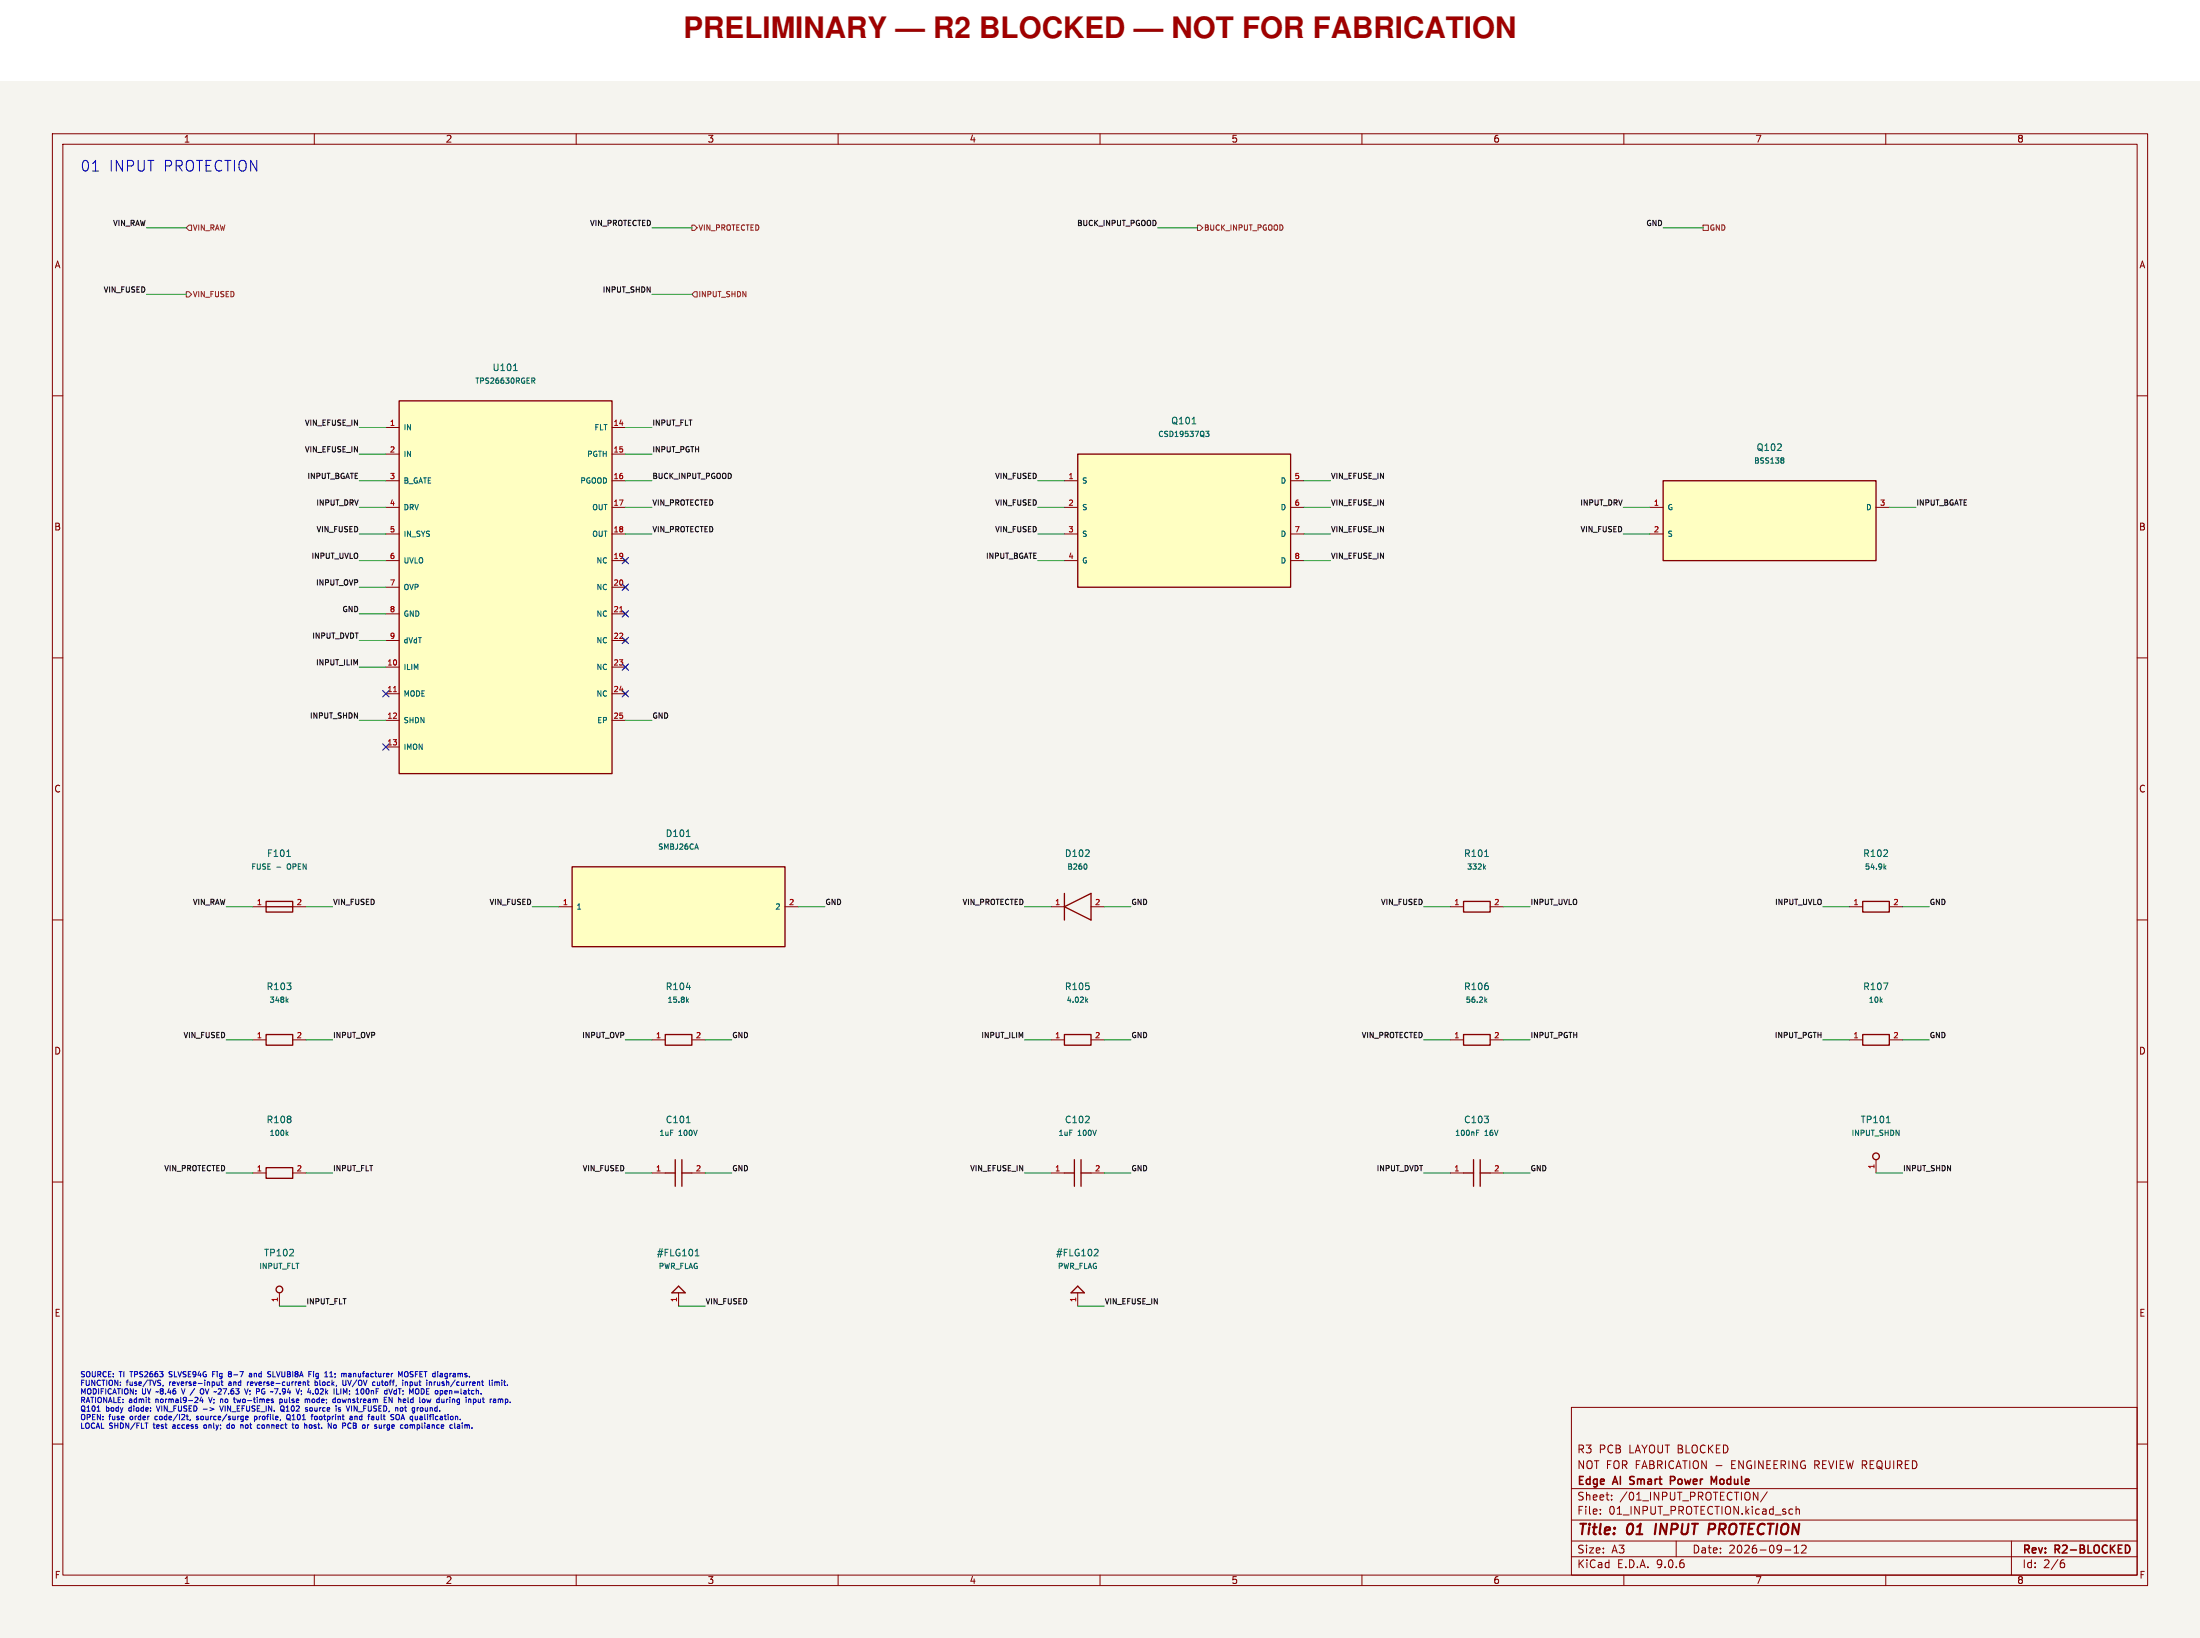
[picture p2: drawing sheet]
<svg xmlns="http://www.w3.org/2000/svg" width="420mm" height="313mm" viewBox="0 0 420 313" stroke-linecap="round" stroke-linejoin="round" font-family="sans-serif">
<path d="M0 15.5h420v297h-420z" fill="#f5f4ef" stroke="#f5f4ef" stroke-width=".19"/>
<g fill="none" stroke="#840000" stroke-width=".19">
<path d="M10 25.5h400v277h-400zM12 27.5h396v273h-396zM60 25.5v2M110 25.5v2M160 25.5v2M210 25.5v2M260 25.5v2M310 25.5v2M360 25.5v2M10 75.5h2M408 75.5h2M10 125.5h2"/>
<path d="M408 125.5h2M10 175.5h2M200.7 173h2.5M208.3 173h2.5M276.9 173h2.5M284.5 173h2.5M408 175.5h2M48.3 198.4h2.5M55.9 198.4h2.5M200.7 198.4h2.5M208.3 198.4h2.5M276.9 198.4h2.5"/>
<path d="M284.5 198.4h2.5M10 225.5h2M200.7 223.8h2.5M208.3 223.8h2.5M276.9 223.8h2.5M284.5 223.8h2.5M408 225.5h2M53.3 246.7v2.5M10 275.5h2M300 268.5h108v32h-108zM408 275.5h2M300 297h108"/>
<path d="M300 294h108M300 290h108M300 284h108M305.5 288.8v.1M305.5 288v.1M307.7 286.1v.1M307.7 285.3v.1M320 294v3M337.4 284.6l-1.3 2M340.7 295.7h1.2M342.1 287.9l.1 .1M342.2 288.8l-.1 .1"/>
<path d="M342.5 296.3h.9M342.5 295.2l.4-.4v1.5M342.9 287.4v1.5M342.9 288.1l.2-.2 .3 .1 .1 .9M343.9 295l.6-.2 .2 .2 .1 .2-.9 1.1h.9M384 294v6.5M393.6 298.2l.4 .1 .2 .2-.1 .5-.5 .1M394 297.6l-.4 .1M60 300.5v2M110 300.5v2M160 300.5v2M210 300.5v2"/>
<path d="M260 300.5v2M310 300.5v2M360 300.5v2"/>
</g>
<path d="M316.2 290.7l-.3 2M326.3 290.7h.8M327.2 291.7l-1 .1" fill="none" stroke="#840000" stroke-width=".4"/>
<path d="M311.1 283.1l.2 .1M311.2 281.8v.5M319.6 281.8l-.7-.1v1.5M319.6 282.4l-.7 .1M326.7 281.7l.5 1.1 .5-1.1v1.5" fill="none" stroke="#840000" stroke-width=".3"/>
<g fill="none" stroke="#840000" stroke-width=".25">
<path d="M203.2 173l5.1-2.5v5zM203.2 170.5v5M279.4 172h5.1v2h-5.1zM50.8 197.4h5.1v2h-5.1zM203.2 197.4h5.1v2h-5.1zM279.4 197.4h5.1v2h-5.1zM203.2 223.8h1.9M205.1 221.3v5M206.4 223.8h1.9M206.4 221.3v5M279.4 223.8h1.9M281.3 221.3v5"/>
<path d="M282.6 223.8h1.9M282.6 221.3v5"/>
<circle cx="53.3" cy="246" r=".63"/>
</g>
<path d="M207.4 164.9l.1 .3-.1 .6M283.3 165.5l.3 .3M283.4 163.4h.7M283.6 165.2l-.4 .4M54.7 190.9l.3 .3M55 190.6l-.4 .4M207.4 190.9l.3 .3M207.7 190.6l-.4 .4M283.6 190.9l.3 .3M283.9 190.6l-.4 .4M281.9 216.1h.3M281.9 215.6h.5" fill="none" stroke="#006464" stroke-width=".19"/>
<path d="M205.7 86.6h40.7v25.4h-40.7z" fill="#ffffc2"/>
<path d="M205.7 86.6h40.7v25.4h-40.7z" fill="none" stroke="#840000" stroke-width=".25"/>
<path d="M203.2 91.7h2.5M203.2 96.8h2.5M246.4 91.7h2.5M246.4 96.8h2.5M203.2 101.9h2.5M203.2 107h2.5M246.4 101.9h2.5M246.4 107h2.5" fill="none" stroke="#840000" stroke-width=".19"/>
<path d="M227.6 80.9h.7M230.2 82.3h.6l-.3 .4 .3 .1v.4h-.6" fill="none" stroke="#006464" stroke-width=".19"/>
<path d="M109.2 165.4h40.7v15.2h-40.7z" fill="#ffffc2"/>
<path d="M50.8 172h5.1v2h-5.1zM50.8 173h5.1M109.2 165.4h40.7v15.2h-40.7z" fill="none" stroke="#840000" stroke-width=".25"/>
<path d="M48.3 173h2.5M55.9 173h2.5M106.7 173h2.5M149.9 173h2.5" fill="none" stroke="#840000" stroke-width=".19"/>
<path d="M131 159.6h.7M54.7 163.4h.8" fill="none" stroke="#006464" stroke-width=".19"/>
<path d="M76.2 76.5h40.6v71.1h-40.6z" fill="#ffffc2"/>
<path d="M76.2 76.5h40.6v71.1h-40.6zM355.6 172h5.1v2h-5.1zM355.6 197.4h5.1v2h-5.1zM204.5 246.7l1.2-1.3 1.3 1.3z" fill="none" stroke="#840000" stroke-width=".25"/>
<g fill="none" stroke="#840000" stroke-width=".19">
<path d="M73.7 81.6h2.5M73.7 86.6h2.5M73.7 91.7h2.5M73.7 96.8h2.5M116.8 81.6h2.6M116.8 86.6h2.6M116.8 91.7h2.6M116.8 96.8h2.6M73.7 101.9h2.5M73.7 107h2.5M73.7 112h2.5M73.7 117.1h2.5"/>
<path d="M116.8 101.9h2.6M116.8 107h2.6M116.8 112h2.6M116.8 117.1h2.6M119 106.6l.8 .7M119 111.7l.8 .7M119 116.7l.8 .8M119.8 106.6l-.8 .7M119.8 111.7l-.8 .7M119.8 116.7l-.8 .8M73.7 122.2h2.5M73.7 127.3h2.5"/>
<path d="M73.7 132.4h2.5M73.7 137.4h2.5M116.8 122.2h2.6M116.8 127.3h2.6M116.8 132.4h2.6M116.8 137.4h2.6M119 121.8l.8 .8M119 126.9l.8 .8M119 132l.8 .7M119.8 121.8l-.8 .8M119.8 126.9l-.8 .8M119.8 132l-.8 .7"/>
<path d="M73.7 142.5h2.5M353.1 173h2.5M360.7 173h2.5M353.1 198.4h2.5M360.7 198.4h2.5M205.7 246.7v2.5"/>
</g>
<path d="M118.3 116.7h.6M75.1 132h.6" fill="none" stroke="#a90000" stroke-width=".19"/>
<path d="M98 70.7h.8M101.5 72.1h.4l.2 .2-.1 .3-.5 .1M101.8 72.7l.3 .4M359.8 165.5l.3 .3M360.1 165.2l-.4 .4M359.6 187.6h.8l-.5 1.2M209.4 238.4l.2 .2v.3l-.7 .7h.7" fill="none" stroke="#006464" stroke-width=".19"/>
<path d="M317.5 91.7h40.6v15.3h-40.6z" fill="#ffffc2"/>
<g fill="none" stroke="#840000" stroke-width=".25">
<path d="M317.5 91.7h40.6v15.3h-40.6zM127 197.4h5.1v2h-5.1zM50.8 222.8h5.1v2h-5.1zM127 223.8h1.9M128.9 221.3v5M130.2 223.8h1.9M130.2 221.3v5M128.3 246.7l1.2-1.3 1.3 1.3z"/>
<circle cx="358.1" cy="220.6" r=".63"/>
</g>
<path d="M315 96.8h2.5M358.1 96.8h2.6M315 101.9h2.5M124.5 198.4h2.5M132.1 198.4h2.5M48.3 223.8h2.5M55.9 223.8h2.5M124.5 223.8h2.5M132.1 223.8h2.5M358.1 221.3v2.5M129.5 246.7v2.5" fill="none" stroke="#840000" stroke-width=".19"/>
<path d="M340.4 87.4l.2 .2-.2 .2 .2 .4-.2 .2M131 188.4h.8M131.2 190.9l.3 .3M131.5 190.6l-.4 .4M54.7 216.3l.3 .3M55 216l-.4 .4M131 214.2h.7M360.1 214.2h.7M132.7 239.6h.7M132.8 238.7l.3-.3v1.2" fill="none" stroke="#006464" stroke-width=".19"/>
<path d="M35.6 55.7h.5l.5 .5-.5 .5h-.5zM36.1 43h.5v1h-.5l-.5-.5zM132.1 43h.5l.5 .5-.5 .5h-.5zM132.6 55.7h.5v1h-.5l-.5-.5zM228.6 43h.5l.5 .5-.5 .5h-.5zM325.1 43h1v1h-1z" fill="none" stroke="#725600" stroke-width=".19"/>
<g fill="none" stroke="#009600" stroke-width=".19">
<path d="M27.9 43.5h7.7M27.9 56.2h7.7M124.5 43.5h7.6M124.5 56.2h7.6M221 43.5h7.6M317.5 43.5h7.6M68.6 86.6h5.1M68.6 91.7h5.1M68.6 81.6h5.1M68.6 96.8h5.1M119.4 86.6h5.1M119.4 91.7h5.1"/>
<path d="M119.4 81.6h5.1M119.4 96.8h5.1M198.1 91.7h5.1M198.1 96.8h5.1M248.9 91.7h5.1M248.9 96.8h5.1M309.9 96.8h5.1M360.7 96.8h5.1M68.6 107h5.1M68.6 101.9h5.1M68.6 117.1h5.1M68.6 112h5.1"/>
<path d="M119.4 101.9h5.1M198.1 107h5.1M198.1 101.9h5.1M248.9 107h5.1M248.9 101.9h5.1M309.9 101.9h5.1M68.6 137.4h5.1M68.6 122.2h5.1M68.6 127.3h5.1M119.4 137.4h5.1M43.2 173h5.1M58.4 173h5.1"/>
<path d="M101.6 173h5.1M152.4 173h5.1M195.6 173h5.1M210.8 173h5.1M271.8 173h5.1M287 173h5.1M348 173h5.1M363.2 173h5.1M43.2 198.4h5.1M58.4 198.4h5.1M119.4 198.4h5.1M134.6 198.4h5.1"/>
<path d="M195.6 198.4h5.1M210.8 198.4h5.1M271.8 198.4h5.1M287 198.4h5.1M348 198.4h5.1M363.2 198.4h5.1M43.2 223.8h5.1M58.4 223.8h5.1M119.4 223.8h5.1M134.6 223.8h5.1M195.6 223.8h5.1M210.8 223.8h5.1"/>
<path d="M271.8 223.8h5.1M287 223.8h5.1M358.1 223.8h5.1M53.3 249.2h5.1M129.5 249.2h5.1M205.7 249.2h5.1"/>
</g>
<g fill="none" stroke="#000084" stroke-width=".19">
<path d="M118.8 106.4l1.2 1.2M118.8 111.4l1.2 1.3M118.8 116.5l1.2 1.2M120 106.4l-1.2 1.2M120 111.4l-1.2 1.3M120 116.5l-1.2 1.2M73.1 131.8l1.2 1.2M74.3 131.8l-1.2 1.2M118.8 131.8l1.2 1.2M118.8 121.6l1.2 1.2M118.8 126.7l1.2 1.2M120 131.8l-1.2 1.2"/>
<path d="M120 121.6l-1.2 1.2M120 126.7l-1.2 1.2M73.1 141.9l1.2 1.2M74.3 141.9l-1.2 1.2"/>
</g>
<g fill="none" stroke="#0000c2" stroke-width=".19">
<path d="M17.7 32.6h1.1M18.5 269.3h.6M28.3 266.9h.3M28.5 267.6h.1M29.6 270.3v.5M29.9 268.2l.3 1.1M31.2 264.3l-.1 .2M32.3 262.7h.1M32.3 261.8v.3M33 272.2v.3M34.6 265l.4 1M35.8 270.8l.2 .1"/>
<path d="M36.3 270.8l-.1 .2M37.5 270.8l.3 .1M37.5 270.3v.2h.3M37.8 266.9l-.6 .7h.6M38.2 265.3l.2 .6 .3 .1 .2-.2M38.4 266.6l-.2 .7h.6M38.7 266.9v.7M38.8 268.9h.8M38.9 272l.1 .4 .2 .1M39.8 266.6l.4 1M40.6 262.2h.3M41.1 261.7h-.5v1"/>
<path d="M41.4 263.7l.1 .6 .4-.1M41.9 263.7v.6M41.9 268.2l.4 1.1 .3-1.1M42.3 263.3v.9l.3 .1M42.4 266.9l-.3 .1M43.3 272l.1 .5h.4M43.6 261.8l.4-.1 .2 .2M43.6 262l.2 .1M43.7 264v.3M43.8 262.1h.2M43.8 262.1l-.2 .1M43.8 271.5v1"/>
<path d="M44 262.1l.2 .2M44.2 261.9l-.2 .2M44.2 262.5l-.2 .2-.4-.1M44.6 266.9h.3M44.7 266.6v.9M44.8 267.6h.1M46.4 272v.5M46.7 265l.3 1 .4-1M46.9 270.3v.5h.4M47.2 263.7v.6M47.3 270.3l.1 .2h-.5M47.5 263.7l-.3 .2"/>
<path d="M47.6 262.1h.4v.6M47.7 265.4h.1M47.8 265.9l-.1 .2M48 262.3l-.4 .2 .1 .2h.3M48.6 270.2v1M49 270.3v.5h-.4M49.6 272.5h-.1M50 265.7l.4 .3M50 272v.3l.2 .2M51.5 262.2l.2 .2-.2 .3M51.5 261.7h.2M52.1 267.3l.1 .1-.1 .2"/>
<path d="M52.1 266.9l.1 .1M52.1 261.7v1h.5M53.4 267l.3-.1 .2 .2-.1 .5h-.4M53.4 266.9v1.1M53.8 268.2l.4 .2M53.9 269l.4 .3M54.2 268.6v.5l-.4 .2M54.7 270.2l.1 .5 .2 .2 .4-.2v-.5M54.9 270.6l.5 .4M55.9 272.5h.2M56.6 271.8l-.2 .2v.3l.2 .2 .3-.2v-.3l-.1-.2M57.9 263.7h.4v.6"/>
<path d="M58.6 268.9l.1 .2-.1 .2M58.6 268.6h.1M58.6 263.7h.4M58.7 267.1v.5M58.8 263.3v.9l.2 .1M59.1 267.1v.5M59.2 271.8l-.1 .1M59.3 268.6l-.2 .2v.3l.4 .2M59.4 270.2h.4M59.4 271.8l.2 .2v.3l-.2 .2h-.3M59.9 261.7v.1M59.9 262v.7"/>
<path d="M60.1 263.3v1M60.3 262.1v.5M60.4 263.7h-.3M60.5 270.3l-.3-.1-.2 .2 .1 .4h.4M60.5 265l.2 .1M60.6 263.9l-.1 .4h-.4M60.8 265.4l-.1 .4-.2 .2M62.9 262.7h.6M63 261.9l.2-.2v1M63.7 272v.3l.2 .2 .3-.1v-.4M63.9 266.9l.1 .1M64 266.6v1"/>
<path d="M64 267.6h-.1M64.2 268.2v.1M64.9 267l-.3-.1-.2 .2 .1 .5h.4M65 268.6h-.3l-.1 .1v.2l.4 .1v.2h-.4M65.5 263.3v.9l.2 .1 .3-.1v-.9M66.2 265l-.3 .7-.3-.7v1M66.6 262.1h.4v.6M66.8 270.3h.4l.1 .6M67 262.3l-.5 .2 .2 .2h.3M67.3 270.5l-.5 .1 .1 .3 .4-.1M67.4 272h.4M67.6 269.3v-1.1l.6 1.1"/>
<path d="M67.7 270.2v.7M67.8 271.5h-.4v1h.4M70.4 265.2l-.1 .7-.1 .1-.2-.1M71.4 270.4v.5M71.4 270.8l-.1 .1M71.4 270.5h-.1M71.5 263.7h.1M71.6 264.3h-.1M72 263.7v.5l.2 .1M73.3 267.6h.5M73.3 267.1h.4M73.9 272.8l.3 .1"/>
<path d="M74.1 271.8l-.2 .2v.3l.2 .2M74.8 266.6v1l-.5-1v1M75.6 270.2v.5l.2 .2 .4-.2 .1-.5M75.7 265.9l-.3 .1M75.7 265v1M76.1 261.7l.3 .7 .4-.7v1M76.9 268.7v.5M76.9 263.3v.1M76.9 263.7v.6M77.2 268.6h.4M77.4 261.7h.3l.1 .1 .1 .6-.2 .3-.4-.1-.1-.6zM77.4 263.8l.4-.1v.6"/>
<path d="M77.4 263.7v.6M77.9 266.6v1M78.7 272v.5M79.2 272v.5M80.8 268.8l-.2-.2-.4 .2 .1 .4 .3 .1 .2-.2M81 265.5l-.2 .4M81.5 266.9l.2 .7 .2-.5 .2 .5 .2-.7M82.4 263.8v.5M82.9 263.7v.6M85.3 266.9v.7M87.3 272.4l.1 .1h.4M87.8 272v.5"/>
<path d="M87.8 272.1l-.5 .2M88.3 271.8v.7M88.7 271.8v.7M88.9 271.8h.1M90.9 267.1l-.1 .5h-.4M91.3 266.9v.6l.3 .1M93.4 263.3v.9l.2 .1M94 263.3v.1M94 263.7v.6M94.4 263.8l.3-.1 .2 .1M94.4 263.7v.6M94.9 263.8v.5"/>
<path d="M95.3 263.7h-.3l-.1 .1M95.4 266.9l.2 .2M95.6 267.1l.1-.2 .2 .1 .1 .6M95.6 267.1v.5"/>
</g>
<text font-size="5.6" fill="#a00000" x="130.5" y="7.2">PRELIMINARY — R2 BLOCKED — NOT FOR FABRICATION</text>
<g font-size="2.8" fill="#0000c2">
<text x="15.2" y="33">01</text>
<text x="20.7" y="33">INPUT PROTECTION</text>
</g>
<g font-size="2.8" fill="#840000">
<text x="301" y="293.4">Title:</text>
<text x="310.6" y="293.4">01</text>
<text x="316.8" y="293.4">INPUT</text>
<text x="327.8" y="293.4">PROTECTION</text>
</g>
<g font-size="2.1" fill="#840000">
<text x="301" y="280.5">NOT FOR FABRICATION -</text>
<text x="301" y="277.5">R3</text>
<text x="305.2" y="277.5">PCB</text>
<text x="311" y="277.5">LAYOUT BLOCKED</text>
<text x="330.8" y="280.5">ENGINEERING REVIEW REQUIRED</text>
<text x="301" y="286.5">Sheet:</text>
<text x="301" y="283.7">Edge</text>
<text x="308.1" y="283.7">AI</text>
<text x="309.2" y="286.5">/01_INPUT_PROTECTION/</text>
<text x="311.8" y="283.7">Smart</text>
<text x="320.1" y="283.7">Power</text>
<text x="328.5" y="283.7">Module</text>
<text x="301" y="289.2">File:</text>
<text x="307.1" y="289.2">01_INPUT_PROTECTION.kicad_sch</text>
<text x="301" y="299.4">KiCad</text>
<text x="301" y="296.6">Size:</text>
<text x="307.6" y="296.6">A3</text>
<text x="308.7" y="299.4">E.D.A.</text>
<text x="316.3" y="299.4">9.0.6</text>
<text x="323" y="296.6">Date:</text>
<text x="330" y="296.6">2026-09-12</text>
<text x="386" y="296.8">Rev:</text>
<text x="386" y="299.4">Id:</text>
<text x="390.1" y="299.4">2/6</text>
<text x="392.4" y="296.8">R2-BLOCKED</text>
</g>
<g font-size="1.8" fill="#840000">
<text x="35" y="27.4">1</text>
<text x="85" y="27.4">2</text>
<text x="135" y="27.4">3</text>
<text x="185" y="27.4">4</text>
<text x="235" y="27.4">5</text>
<text x="285" y="27.4">6</text>
<text x="335" y="27.4">7</text>
<text x="385" y="27.4">8</text>
<text x="10.3" y="51.4">A</text>
<text x="408.3" y="51.4">A</text>
<text x="10.3" y="101.4">B</text>
<text x="408.2" y="101.4">B</text>
<text x="10.3" y="151.4">C</text>
<text x="408.2" y="151.4">C</text>
<text x="10.3" y="201.4">D</text>
<text x="408.2" y="201.4">D</text>
<text x="10.3" y="251.4">E</text>
<text x="408.3" y="251.4">E</text>
<text x="10.3" y="301.4">F</text>
<text x="35" y="302.4">1</text>
<text x="85" y="302.4">2</text>
<text x="135" y="302.4">3</text>
<text x="185" y="302.4">4</text>
<text x="235" y="302.4">5</text>
<text x="285" y="302.4">6</text>
<text x="335" y="302.4">7</text>
<text x="385" y="302.4">8</text>
<text x="408.3" y="301.4">F</text>
</g>
<g font-size="1.8" fill="#006464">
<text x="93.9" y="71">U101</text>
<text x="223.5" y="81.2">Q101</text>
<text x="335.2" y="86.2">Q102</text>
<text x="127" y="159.9">D101</text>
<text x="50.9" y="163.7">F101</text>
<text x="203.2" y="163.7">D102</text>
<text x="279.4" y="163.7">R101</text>
<text x="355.6" y="163.7">R102</text>
<text x="50.8" y="189.1">R103</text>
<text x="127" y="189.1">R104</text>
<text x="203.2" y="189.1">R105</text>
<text x="279.4" y="189.1">R106</text>
<text x="355.6" y="189.1">R107</text>
<text x="50.8" y="214.5">R108</text>
<text x="127" y="214.5">C101</text>
<text x="203.2" y="214.5">C102</text>
<text x="279.4" y="214.5">C103</text>
<text x="355.1" y="214.5">TP101</text>
<text x="50.3" y="239.9">TP102</text>
<text x="125.3" y="239.9">#FLG101</text>
<text x="201.5" y="239.9">#FLG102</text>
</g>
<g font-size="1.4" fill="#0f0f0f">
<text x="21.4" y="43.2">VIN_RAW</text>
<text x="112.5" y="43.2">VIN_PROTECTED</text>
<text x="205.5" y="43.2">BUCK_INPUT_PGOOD</text>
<text x="314.1" y="43.2">GND</text>
<text x="19.7" y="55.9">VIN_FUSED</text>
<text x="114.9" y="55.9">INPUT_SHDN</text>
<text x="58.1" y="81.3">VIN_EFUSE_IN</text>
<text x="124.5" y="81.3">INPUT_FLT</text>
<text x="58.1" y="86.4">VIN_EFUSE_IN</text>
<text x="124.5" y="86.4">INPUT_PGTH</text>
<text x="58.6" y="91.4">INPUT_BGATE</text>
<text x="124.5" y="91.4">BUCK_INPUT_PGOOD</text>
<text x="189.8" y="91.4">VIN_FUSED</text>
<text x="254" y="91.4">VIN_EFUSE_IN</text>
<text x="60.2" y="96.5">INPUT_DRV</text>
<text x="60.3" y="101.6">VIN_FUSED</text>
<text x="124.5" y="101.6">VIN_PROTECTED</text>
<text x="124.5" y="96.5">VIN_PROTECTED</text>
<text x="189.8" y="96.5">VIN_FUSED</text>
<text x="189.8" y="101.6">VIN_FUSED</text>
<text x="254" y="96.5">VIN_EFUSE_IN</text>
<text x="254" y="101.6">VIN_EFUSE_IN</text>
<text x="301.5" y="96.5">INPUT_DRV</text>
<text x="301.6" y="101.6">VIN_FUSED</text>
<text x="365.8" y="96.5">INPUT_BGATE</text>
<text x="59.3" y="106.7">INPUT_UVLO</text>
<text x="188.1" y="106.7">INPUT_BGATE</text>
<text x="254" y="106.7">VIN_EFUSE_IN</text>
<text x="60.2" y="111.8">INPUT_OVP</text>
<text x="65.2" y="116.8">GND</text>
<text x="59.5" y="121.9">INPUT_DVDT</text>
<text x="60.2" y="127">INPUT_ILIM</text>
<text x="59" y="137.2">INPUT_SHDN</text>
<text x="124.5" y="137.2">GND</text>
<text x="36.7" y="172.7">VIN_RAW</text>
<text x="63.5" y="172.7">VIN_FUSED</text>
<text x="93.3" y="172.7">VIN_FUSED</text>
<text x="157.5" y="172.7">GND</text>
<text x="183.6" y="172.7">VIN_PROTECTED</text>
<text x="215.9" y="172.7">GND</text>
<text x="263.5" y="172.7">VIN_FUSED</text>
<text x="292.1" y="172.7">INPUT_UVLO</text>
<text x="338.7" y="172.7">INPUT_UVLO</text>
<text x="368.3" y="172.7">GND</text>
<text x="34.9" y="198.1">VIN_FUSED</text>
<text x="63.5" y="198.1">INPUT_OVP</text>
<text x="111" y="198.1">INPUT_OVP</text>
<text x="139.7" y="198.1">GND</text>
<text x="187.2" y="198.1">INPUT_ILIM</text>
<text x="215.9" y="198.1">GND</text>
<text x="259.8" y="198.1">VIN_PROTECTED</text>
<text x="292.1" y="198.1">INPUT_PGTH</text>
<text x="338.7" y="198.1">INPUT_PGTH</text>
<text x="368.3" y="198.1">GND</text>
<text x="31.2" y="223.5">VIN_PROTECTED</text>
<text x="63.5" y="223.5">INPUT_FLT</text>
<text x="111.1" y="223.5">VIN_FUSED</text>
<text x="139.7" y="223.5">GND</text>
<text x="185.1" y="223.5">VIN_EFUSE_IN</text>
<text x="215.9" y="223.5">GND</text>
<text x="262.7" y="223.5">INPUT_DVDT</text>
<text x="292.1" y="223.5">GND</text>
<text x="363.2" y="223.5">INPUT_SHDN</text>
<text x="58.4" y="248.9">INPUT_FLT</text>
<text x="134.6" y="248.9">VIN_FUSED</text>
<text x="210.8" y="248.9">VIN_EFUSE_IN</text>
</g>
<g font-size="1.4" fill="#725600">
<text x="36.7" y="44.2">VIN_RAW</text>
<text x="133.2" y="44.2">VIN_PROTECTED</text>
<text x="229.8" y="44.2">BUCK_INPUT_PGOOD</text>
<text x="326.3" y="44.2">GND</text>
<text x="36.7" y="56.9">VIN_FUSED</text>
<text x="133.2" y="56.9">INPUT_SHDN</text>
</g>
<g font-size="1.4" fill="#006464">
<text x="90.6" y="73.4">TPS26630RGER</text>
<text x="77" y="82.3">IN</text>
<text x="113.4" y="82.3">FLT</text>
<text x="221" y="83.6">CSD19537Q3</text>
<text x="77" y="87.4">IN</text>
<text x="112" y="87.4">PGTH</text>
<text x="334.8" y="88.6">BSS138</text>
<text x="77" y="92.5">B_GATE</text>
<text x="110.6" y="92.5">PGOOD</text>
<text x="206.5" y="92.5">S</text>
<text x="244.3" y="92.5">D</text>
<text x="77" y="97.5">DRV</text>
<text x="112.9" y="97.5">OUT</text>
<text x="206.5" y="97.5">S</text>
<text x="244.3" y="97.5">D</text>
<text x="318.3" y="97.5">G</text>
<text x="356.1" y="97.5">D</text>
<text x="77" y="102.6">IN_SYS</text>
<text x="77" y="107.7">UVLO</text>
<text x="112.9" y="102.6">OUT</text>
<text x="113.7" y="107.7">NC</text>
<text x="206.5" y="102.6">S</text>
<text x="206.5" y="107.7">G</text>
<text x="244.3" y="102.6">D</text>
<text x="244.3" y="107.7">D</text>
<text x="318.3" y="102.6">S</text>
<text x="77" y="112.8">OVP</text>
<text x="113.7" y="112.8">NC</text>
<text x="77" y="117.9">GND</text>
<text x="113.7" y="117.9">NC</text>
<text x="77" y="122.9">dVdT</text>
<text x="113.7" y="122.9">NC</text>
<text x="77" y="128">ILIM</text>
<text x="113.7" y="128">NC</text>
<text x="77" y="133.1">MODE</text>
<text x="113.7" y="133.1">NC</text>
<text x="77" y="138.2">SHDN</text>
<text x="77" y="143.3">IMON</text>
<text x="113.9" y="138.2">EP</text>
<text x="47.9" y="166.1">FUSE</text>
<text x="52.7" y="166.1">-</text>
<text x="55" y="166.1">OPEN</text>
<text x="125.5" y="162.3">SMBJ26CA</text>
<text x="203.7" y="166.1">B260</text>
<text x="280" y="166.1">332k</text>
<text x="355.9" y="166.1">54.9k</text>
<text x="110" y="173.7">1</text>
<text x="147.9" y="173.7">2</text>
<text x="51.4" y="191.5">348k</text>
<text x="127.3" y="191.5">15.8k</text>
<text x="203.5" y="191.5">4.02k</text>
<text x="279.7" y="191.5">56.2k</text>
<text x="356.6" y="191.5">10k</text>
<text x="51.4" y="216.9">100k</text>
<text x="125.8" y="216.9">1uF</text>
<text x="129.5" y="216.9">100V</text>
<text x="202" y="216.9">1uF</text>
<text x="205.7" y="216.9">100V</text>
<text x="277.7" y="216.9">100nF</text>
<text x="283.4" y="216.9">16V</text>
<text x="353.4" y="216.9">INPUT_SHDN</text>
<text x="49.4" y="242.3">INPUT_FLT</text>
<text x="125.6" y="242.3">PWR_FLAG</text>
<text x="201.8" y="242.3">PWR_FLAG</text>
</g>
<g font-size="1.4" fill="#a90000">
<text x="74.3" y="81.3">1</text>
<text x="117" y="81.3">14</text>
<text x="74.3" y="86.4">2</text>
<text x="117" y="86.4">15</text>
<text x="74.3" y="91.5">3</text>
<text x="117" y="91.5">16</text>
<text x="203.9" y="91.5">1</text>
<text x="247" y="91.5">5</text>
<text x="74.3" y="96.5">4</text>
<text x="74.3" y="101.6">5</text>
<text x="117" y="96.5">17</text>
<text x="117" y="101.6">18</text>
<text x="203.9" y="96.5">2</text>
<text x="203.9" y="101.6">3</text>
<text x="247" y="96.5">6</text>
<text x="247" y="101.6">7</text>
<text x="315.6" y="96.5">1</text>
<text x="315.6" y="101.6">2</text>
<text x="358.8" y="96.5">3</text>
<text x="74.3" y="106.7">6</text>
<text x="117" y="106.7">19</text>
<text x="203.9" y="106.7">4</text>
<text x="247" y="106.7">8</text>
<text x="74.3" y="111.8">7</text>
<text x="117" y="111.8">20</text>
<text x="74.3" y="116.9">8</text>
<text x="117" y="116.9">21</text>
<text x="74.3" y="121.9">9</text>
<text x="117" y="121.9">22</text>
<text x="73.8" y="127">10</text>
<text x="117" y="127">23</text>
<text x="73.8" y="132.1">11</text>
<text x="73.8" y="137.2">12</text>
<text x="117" y="132.1">24</text>
<text x="117" y="137.2">25</text>
<text x="73.8" y="142.3">13</text>
<text x="48.9" y="172.7">1</text>
<text x="56.5" y="172.7">2</text>
<text x="107.3" y="172.7">1</text>
<text x="150.5" y="172.7">2</text>
<text x="201.3" y="172.7">1</text>
<text x="208.9" y="172.7">2</text>
<text x="277.5" y="172.7">1</text>
<text x="285.1" y="172.7">2</text>
<text x="353.7" y="172.7">1</text>
<text x="361.3" y="172.7">2</text>
<text x="48.9" y="198.1">1</text>
<text x="56.5" y="198.1">2</text>
<text x="125.1" y="198.1">1</text>
<text x="132.7" y="198.1">2</text>
<text x="201.3" y="198.1">1</text>
<text x="208.9" y="198.1">2</text>
<text x="277.5" y="198.1">1</text>
<text x="285.1" y="198.1">2</text>
<text x="353.7" y="198.1">1</text>
<text x="361.3" y="198.1">2</text>
<text x="48.9" y="223.5">1</text>
<text x="56.5" y="223.5">2</text>
<text x="125.1" y="223.5">1</text>
<text x="132.7" y="223.5">2</text>
<text x="201.3" y="223.5">1</text>
<text x="208.9" y="223.5">2</text>
<text x="277.5" y="223.5">1</text>
<text x="285.1" y="223.5">2</text>
<text x="357.9" y="223.1" transform="rotate(-90 357.9 223.1)">1</text>
<text x="53.1" y="248.5" transform="rotate(-90 53.1 248.5)">1</text>
<text x="129.3" y="248.5" transform="rotate(-90 129.3 248.5)">1</text>
<text x="205.5" y="248.5" transform="rotate(-90 205.5 248.5)">1</text>
</g>
<g font-size="1.4" fill="#0000c2">
<text x="15.2" y="263.1">SOURCE:</text>
<text x="22.8" y="263.1">TI</text>
<text x="25.1" y="263.1">TPS2663</text>
<text x="32.7" y="263.1">SLVSE94G</text>
<text x="41.3" y="263.1">Fig</text>
<text x="44.6" y="263.1">8-7</text>
<text x="48.8" y="263.1">and</text>
<text x="52.6" y="263.1">SLVUBI8A</text>
<text x="60.7" y="263.1">Fig</text>
<text x="64" y="263.1">11;</text>
<text x="67.4" y="263.1">manufacturer</text>
<text x="78.6" y="263.1">MOSFET diagrams.</text>
<text x="15.2" y="264.8">FUNCTION:</text>
<text x="15.2" y="266.4">MODIFICATION:</text>
<text x="15.2" y="268">RATIONALE: admit</text>
<text x="15.2" y="269.7">Q101</text>
<text x="20.2" y="269.7">body</text>
<text x="24.2" y="264.8">fuse/TVS,</text>
<text x="24.8" y="269.7">diode:</text>
<text x="27.1" y="266.4">UV</text>
<text x="29.9" y="268">normal9-24</text>
<text x="30.1" y="266.4">~8.46</text>
<text x="30.4" y="269.7">VIN_FUSED</text>
<text x="32.5" y="264.8">reverse-input</text>
<text x="35.2" y="266.4">V /</text>
<text x="39.2" y="266.4">OV ~27.63</text>
<text x="39.5" y="269.7">-&gt;</text>
<text x="40.4" y="268">V;</text>
<text x="42.8" y="268">no</text>
<text x="43" y="269.7">VIN_EFUSE_IN.</text>
<text x="44.1" y="264.8">and</text>
<text x="45.6" y="268">two-times</text>
<text x="47.9" y="264.8">reverse-current</text>
<text x="48.3" y="266.4">V;</text>
<text x="50.7" y="266.4">PG</text>
<text x="53.7" y="266.4">~7.94</text>
<text x="54.6" y="268">pulse</text>
<text x="54.8" y="269.7">Q102</text>
<text x="58.9" y="266.4">V;</text>
<text x="59.7" y="268">mode;</text>
<text x="59.8" y="269.7">source</text>
<text x="61.1" y="264.8">block,</text>
<text x="61.2" y="266.4">4.02k</text>
<text x="65.3" y="268">downstream</text>
<text x="65.8" y="269.7">is</text>
<text x="66.5" y="266.4">ILIM;</text>
<text x="66.6" y="264.8">UV/OV</text>
<text x="68.2" y="269.7">VIN_FUSED,</text>
<text x="70.9" y="266.4">100nF</text>
<text x="72.6" y="264.8">cutoff,</text>
<text x="75.3" y="268">EN</text>
<text x="76.7" y="266.4">dVdT;</text>
<text x="77.7" y="269.7">not</text>
<text x="78.3" y="268">held</text>
<text x="78.6" y="264.8">input</text>
<text x="81.2" y="269.7">ground.</text>
<text x="81.7" y="266.4">MODE open=latch.</text>
<text x="82.6" y="268">low</text>
<text x="83.4" y="264.8">inrush/current</text>
<text x="86.1" y="268">during</text>
<text x="91.9" y="268">input</text>
<text x="95.6" y="264.8">limit.</text>
<text x="96.8" y="268">ramp.</text>
<text x="15.2" y="271.3">OPEN:</text>
<text x="15.2" y="272.9">LOCAL SHDN/FLT</text>
<text x="20.8" y="271.3">fuse</text>
<text x="25" y="271.3">order</text>
<text x="29.5" y="272.9">test</text>
<text x="30" y="271.3">code/I2t,</text>
<text x="33.4" y="272.9">access</text>
<text x="38.2" y="271.3">source/surge</text>
<text x="39.6" y="272.9">only;</text>
<text x="44.3" y="272.9">do</text>
<text x="47.1" y="272.9">not</text>
<text x="49.5" y="271.3">profile,</text>
<text x="50.6" y="272.9">connect</text>
<text x="56" y="271.3">Q101</text>
<text x="57.6" y="272.9">to</text>
<text x="60.1" y="272.9">host.</text>
<text x="60.9" y="271.3">footprint</text>
<text x="64.9" y="272.9">No</text>
<text x="67.9" y="272.9">PCB</text>
<text x="68.5" y="271.3">and</text>
<text x="71.9" y="272.9">or</text>
<text x="72.3" y="271.3">fault</text>
<text x="74.5" y="272.9">surge</text>
<text x="76.9" y="271.3">SOA qualification.</text>
<text x="79.7" y="272.9">compliance</text>
<text x="89.4" y="272.9">claim.</text>
</g>
</svg>
